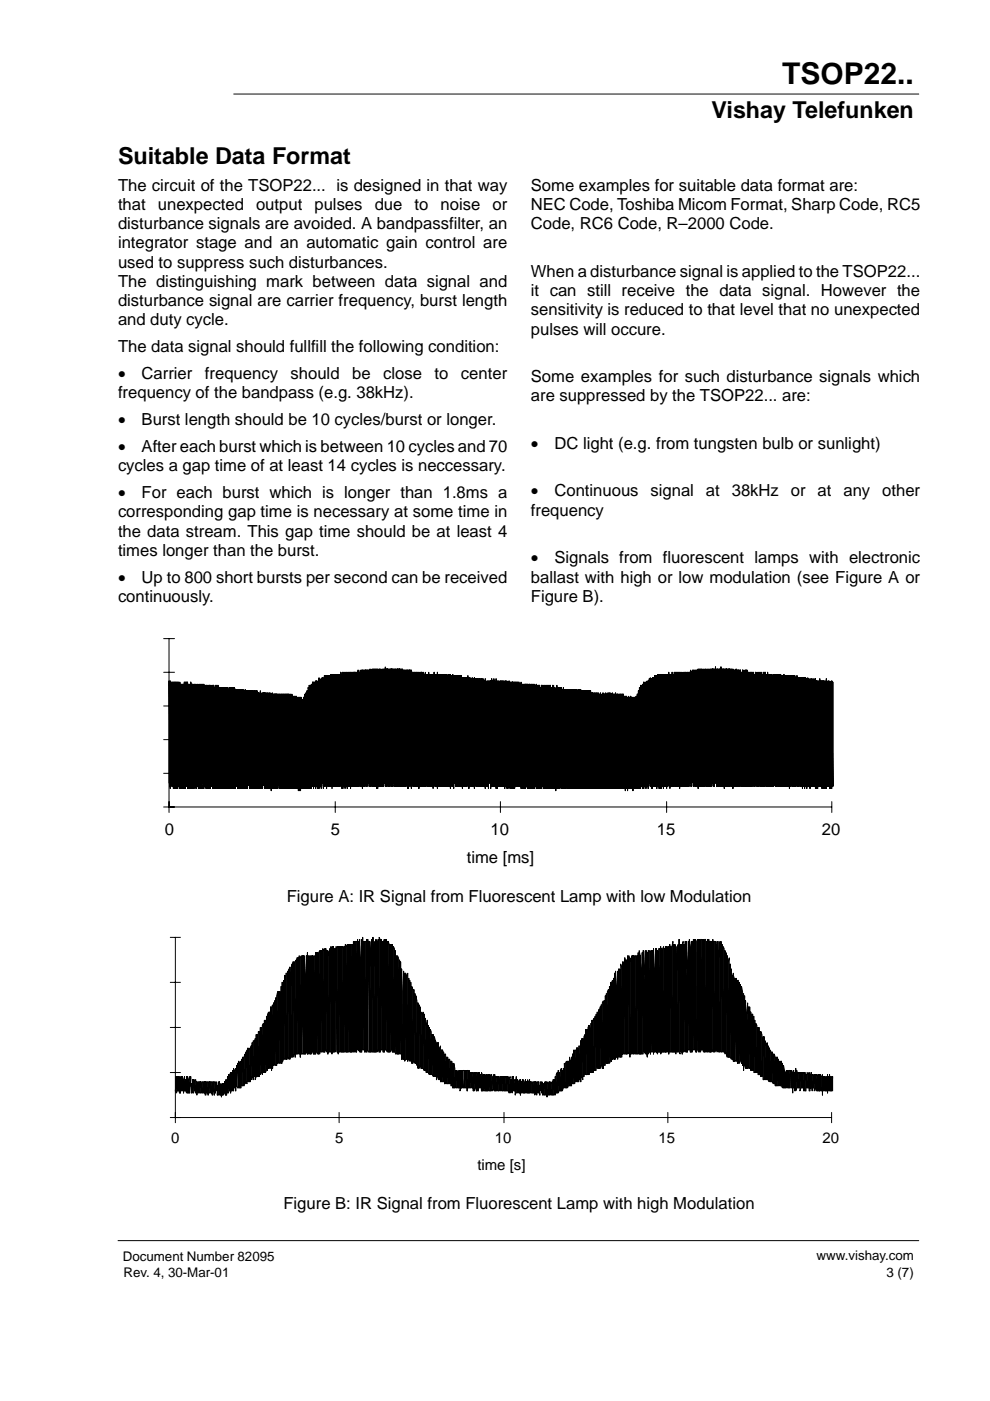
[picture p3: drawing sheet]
<svg xmlns="http://www.w3.org/2000/svg" width="210mm" height="297mm" viewBox="0 0 210 297" stroke-linecap="round" stroke-linejoin="round" font-family="sans-serif">
<g fill="none" stroke="#000" stroke-width=".21">
<path d="M49.6 19.9h145.2M34.7 135.4h2.3M35.8 135.4v36.9M34.7 156.8h2.3M34.7 149.7h2.3M34.7 142.5h2.3M34.7 171.1h141.7M34.7 164h2.3M71.1 170v2.3M106.1 170v2.3M141.3 170v2.3M176.4 170v2.3"/>
<path d="M36.1 198.7h2.2M37.2 198.7v39.3M36.1 217.8h2.2M36.1 208.3h2.2M36.1 236.9h140.2M36.1 227.4h2.2M37.2 231.3l.2-3v3.4l.2-.4v-3l.2 3v-3l.2 .6v2.8v-3.4h.3v3.4l.2-3.4v3h.2v-3l.2 3.4v-2.8l.2-.6v3l.2-2.4v2.4l.3 .4v-3.4l.2 3.4v-3.4l.2 3.4v-2.8l.2-.6v3.4l.2-3.4v1.9l.2-.4v1.9l.3-2.8v2.8h.2v-2.8l.2 2.4v-2.4h.2v2.8l.2-2.3v2.8l.3-2.8h.2v2.3l.2-2.3v2.3h.2v-2.3l.2 2.3v-2.3h.2v2.3l.3-2.3v2.3h.2v-2.3v2.8h.2v-2.8l.2 2.3v-2.3h.2v2.8l.2-2.8v2.3h.3v-2.3l.2 2.3v-2.3h.2v2.8l.2-2.8v1.9v-1.1l.2 2v-2.8h.2v2.3l.3-2.3v1.9l.2-1.1v2l.2-2.8v2.8h.2v-2.8l.2 2.8v-2.4h.2v2.8l.3-2.8v2.4l.2-2.4v2.4l.2-.5v-2.3l.2 2.8v-3.3h.2v3.3l.2-3.9v3.4h.3v-3.9l.2 3.5v-3.5l.2-.4v4.3v-4.3h.2v3.9l.2-4.3v4.3h.2v-4.8l.3 4.2v-3.7l.2-.5v4.8l.2-5.4v4.3l.2 .5v-5.3l.2 5.3v-5.7l.3 5.7v-5.3l.2-.4v5.7l.2-6.1v5.6h.2v-6.1l.2 6.1v-6.1l.2-.6v6.3l.3-6.7v6.3l.2 .4v-7.2l.2 6.8v-7.2l.2 7.2v-6.8l.2-.4v7.2l.2-7.6v7.1l.3-.6v-7.2l.2 7.8v-8.2h.2v7.6l.2-8.1v8.7l.2-.6v-8.9v8.9h.2v-8.9l.3 8.9v-9.6h.2v9.6l.2-10.5v10l.2-.4v-9.6l.2 10v-10.4l.2-.4v10.4l.3-11.1v11.1l.2-11.1v11.1l.2-.4v-11.5l.2 11.5v-12l.2-.4v11.9l.2-11.9v11.9h.3v-13l.2 13.5v-13.5l.2-.4v13.4l.2-13.9v13.3l.2-13.7v13.7h.3v-14.4l.2 14.4v-14.8l.2-.9v15.2l.2-15.2v15.2h.2v-15.2l.2 15.2v-16.2h.3v16.2v-17.1h.2v16.7l.2-17.1v16.7h.2v-17.8l.2 17.8v-18.3h.2v18.3l.3-18.7v18.2l.2 .5v-19.1l.2 19.1v-19.6l.2 19.1v-14.9l.2-4.8v19.7l.2-20.2v20.2l.3-.6v-19.6l.2 20.2v-20.2l.2-.4v20l.2-20.4v20.4h.2v-20.4l.2 20.4v-20.9l.3 21.5v-21l.2-.5v20.9l.2-20.9v20.9h.2v-20.9l.2 20.9v-20.9l.2 5.3v15.6l.3-20.9v20.5l.2 .4v-21.5v21.5h.2v-20.9l.2 20.9v-20.9h.2v20.9l.2-20.9v20.9l.3-.4v-20.5l.2 20.9v-20.9h.2v20.9l.2-21.5v21.5l.2-21.5v21.1l.3 .4v-21.5l.2 21.5v-21.5l.2-.4v21.9l.2-21.9v21.5h.2v-21.5l.2 21.5v-22l.3 .5v21.5l.2-22v22l.2-22v21.5l.2 .5v-21.5l.2 21.9v-21.9l.2 1v20.5l.3-22v22h.2v-22.4l.2 22.8v-20.9l.2-1.9v22.4v-22.4l.2 .4v22l.2-22v22l.3-.5v-21.9l.2 22.4v-22.4h.2v22.8l.2-22.8v22.4h.2v-22.4l.2 22.4v-22.4l.3 22.4v-22.4h.2v22.4l.2-22.4v22.4h.2v-22.8l.2 22.8v-22.4l.2-.4v22.8l.3-22.8v22.8h.2v-22.8l.2 22.8v-22.8l.2 22.8v-22.8h.2v22.8l.2-23.5v23.5h.3v-23.5l.2 23.5v-23.5h.2v23.5l.2-23.9v23.4h.2v-23v23l.3 .5v-23.9l.2 23.9v-18.1l.2-5.8v23.9l.2-24.4v23.9h.2v-23l.2 23.5v-23.5h.3v23.5l.2-23.9v23.9l.2-23.9v23.4l.2 .5v-23.5l.2 23.5v-23.5l.2 5.4v18.1l.3-23.9v23.9h.2v-24.4l.2 24.4v-18.1l.2-5.4v23.5l.2-23.9v23.9l.2-23.5v23.5l.3-.5v-23.4l.2 23.9v-24.4l.2 .5v23.9l.2-23.9v23.4h.2v-23l.2 23.5v-22.4l.3-1.5v23.9v-23.5l.2-.4v23.4l.2-23.4v23.4l.2 .5v-23.5l.2 23.5v-23.5l.2 .7v22.8l.3-22.8v22.8l.2-.5v-22.3l.2 22.8v-22.8l.2 22.8v-22.4l.2 .4v22l.2-21.5v21.9h.3v-20.9l.2 20.9v-20.9l.2 .5v20.4l.2-20v20h.2v-19.6l.3 20.7v-19.1l.2 19.1v-14.4l.2-4.3v18.7l.2-18.3v18.7l.2-.4v-18.3l.2 18.3v-17.8l.3-.5v18.7l.2-17.6v17.2l.2 .4v-17.1v16.7l.2 .4v-16.7l.2 17.1v-16.2l.2 .6v15.6l.3-15.6v15.2l.2 .4v-14.7l.2 14.7v-14.3l.2 1.1v13.7l.2-13.3v13.9l.2-13.4v13.4l.3-.6v-12.4l.2 13v-11.9l.2 .4v11.5l.2-11.9v11.9l.2 .5v-12l.2 12v-11.1l.3 1.5v10l.2-11.1v11.1l.2-10v10l.2 .4v-10l.2 10v-9.5l.2 .4v9.1l.3-8.4v8.4l.2 .5v-8.9l.2 8.9v-8.5l.2 .9v7.6v-7.6l.2 .4v7.8l.2-7.8v7.2l.3 .6v-7.8l.2 7.8v-6.7l.2-.4v7.6l.2-6.8v6.8h.2v-6.8l.3 6.8v-6.3l.2 6.7v-6.3h.2v6.3l.2-5.7v5.7h.2v-5.7l.2 5.7v-5.2h.3v5.2l.2-4.8v5.2h.2v-5.2l.2 5.7v-5.3l.2 5.3v-5.3l.2 1.1v4.2l.3-3.7v3.7h.2v-3.7l.2 3.7v-3.3l.2-.4v3.7l.2-3.7v4.3l.2-.6v-3.7v3.7h.3v-3.7l.2 3.7v-3.7h.2v3.7l.2-3.7v3.7h.2v-3.7l.2 4.3v-4.3h.3v3.7l.2-3.7v3.7l.2-3.3v3.3h.2v-3.3l.2 3.3v-3.3h.2v3.9l.3-3.9v3.9l.2-.6v-3.3l.2 3.9v-3.9h.2v3.9l.2-3.9v3.9l.2-3.9v3.3h.3v-2.9l.2 3.5v-3.9l.2 .4v3.5l.2-3.5v3.5h.2v-3.5l.3 3.5v-3.5h.2v3.5v-3.5h.2v3.5l.2-3.5v3.5h.2v-3.5l.2 3.5v-3.5h.3v3.5l.2-3v3l.2-.6v-2.9l.2 3.5v-3.5l.2 3.5v-3h.2v3l.3-3v3h.2v-3l.2 3v-3h.2v3l.2-3v3h.2v-3l.3 3v-3l.2 3v-3h.2v3l.2-3v3h.2v-3l.2 3.4v-2.8l.3-.6v3.4l.2-2.8v2.4l.2 .4v-3.4v3h.2v-3l.2 3v-2.4h.2v3.3l.3-3.9v3.4h.2v-2.8l.2 2.8v-2.3l.2-.5v2.8l.2-2.8v3.3l.2-2.8v2.3h.3v-2.8l.2 2.8v-2.8l.2 .5v2.3l.2-2.8v2.8h.2v-2.3l.3 2.3v-2.8l.2 .5v2.3l.2-2.8v2.8l.2-2.3v2.3h.2v-2.3l.2 2.3v-2.3h.3v2.3l.2-2.3v2.8l.2-.5v-2.3l.2 2.8v-2.8h.2v2.3h.2v-2.3l.3 2.8v-2l.2 1.1v-1.9l.2 2.3v-2.3l.2 .4v2.4l.2-2.4v2.4h.2v-2.8l.3 2.8v-2.8l.2 3.2v-3.2l.2 .4v2.4l.2-2.8v2.8h.2v-2.8l.2 2.8v-2.4l.3-.4v2.8l.2-3.3v3.3h.2v-3.3l.2 3.3v-3.9l.2 3.4v-3.9l.2-.4v4.3l.3-4.7v4.7l.2-.4v-3.9l.2 3.9v-4.3l.2-.5v4.8l.2-4.3v4.3l.2-.6v-4.2v4.2h.3v-5.3l.2 5.3v-5.3l.2-.4v5.7l.2-5.7v5.7l.2-.5v-5.2l.3 5.2v-6.1l.2 .9v5.2l.2-6.1v6.1l.2-6.7v6.3h.2v-7.2l.2 7.2v-7.2h.3v6.8l.2-7.2v7.2h.2v-7.2l.2 7.2v-7.6h.2v7.1l.2-8.2v8.7l.3-9.2v8.1l.2 .6v-8.7l.2 8.1v-8.5l.2-.4v8.4l.2-9.5v9.5h.2v-9.5l.3 9.5v-10l.2-.4v10.4v-10.4l.2 .9v9.1l.2-10.4v10.4h.2v-11.1l.2 11.1v-11.1l.3-.4v11.1l.2-11.5v11.5h.2v-12l.2 11.5v-11.9l.2 11.9v-11.9l.2-.7v12.6l.3-13v13l.2-.6v-12.8l.2 13.4v-13.9l.2-.4v14.3l.2-14.3v13.7h.2v-14.8l.3 14.3v-14.7l.2 14.7v-15.2l.2-.4v15.6l.2-16.2v16.2l.2-.4v-16.7l.3 16.7v-16.7l.2-.4v16.7l.2-17.2v17.2h.2v-18.3v18.3h.2v-18.7l.2 18.2v-14.3l.3-3.9v18.7l.2-19.1v18.6h.2v-18.6l.2 18.6v-19.7l.2 .6v19.1l.2-20.2v19.6l.3-19.6v19.6h.2v-20.4l.2 20.4v-20h.2v20l.2-20.9v20.9l.2-.4v-20.5l.3 21.5v-21l.2 .8v19.6l.2-20.9v20.9l.2-20.9v20.9h.2v-20.9l.2 20.9v-20.9h.3v20.9l.2-20.9v20.9h.2v-21.5l.2 21.5v-21.9l.2 1v20.9v-20.9l.2 4.8v16.1l.3-21.5v21.5h.2v-21.9l.2 21.5v-16.3l.2-5.2v21.9l.2-21.9v21.5l.2 1v-22.1l.3 21.5v-21.9l.2 21.5v-21.5h.2v21.9l.2-21.9v21.5h.2v-21.5l.3 21.9v-22.4l.2 5.2v16.8l.2-22v22h.2v-22v22l.2 .4v-21.9l.2 21.5v-22h.3v22l.2-22.4v22.8l.2-.4v-22l.2 22v-22l.2-.4v22.4l.2-22v22h.3v-22.4v22.4h.2v-22.4l.2 22.4v-22.4h.2v22.8l.2-23.2v22.8h.2v-22.4l.3 22.4v-22.4l.2-1.1v23.5l.2-22.8v22.8l.2-22.8v22.8l.2 .4v-22.8l.2 22.4v-17.2l.3-5.6v22.8l.2-23.9v23.9l.2 .4v-23.2l.2 22.8v-22.8h.2v23.2v-23.2l.2-.7v23.5l.3-22.8v22.3l.2 .5v-23.5l.2 23.5v-23.5l.2 5.9v17.6l.2-23.5v23h.3v-23.4l.2 23.9v-21.1l.2-2.4v23.5v-22.8l.2-.7v23.5l.2-23.9v23.4h.2v-23.4l.3 23.9v-23.9l.2 .4v23.5l.2-23.9v23.4l.2 .5v-23.9l.2 23.9v-23.9l.2 23.9v-23.9h.3v23.4l.2-23.4v23.4l.2 .5v-23.9l.2 23.9v-23.9h.2v23.9l.2-23.5v23.5h.3v-23.9v23.4l.2 .5v-23.9l.2 23.9v-23.5h.2v23.5l.2-23.5v23.5l.2-.5v-23.4l.3 23.9v-23.5h.2v23.5l.2-23.5v23h.2v-22.3v22.8l.2-.5v-23l.2 23.5v-20l.3-3.5v23.5l.2-23.5v23.5h.2v-22.8l.2 22.8v-22.4l.2 .4v22l.2-21.5v21.9l.3-21.5v21.1l.2 1v-21.5l.2 21.5v-20.2l.2-.8v21l.2-19.7v19.7l.3 .5v-19.1l.2 19.1v-17.2l.2-1.1v18.7v-18.2l.2 .6v17.6l.2-17.6v17.6h.2v-17.6l.3 18v-17.5h.2v17.5l.2-17.1v17.1l.2-.4v-16.3l.2 16.7v-16.2l.2 1v15.7v-12l.3-3.2v16.3l.2-15.9v14.8l.2 .6v-14.3l.2 14.3v-11.5l.2-2.4v13.9l.2-13v13h.3v-13l.2 13.5v-12.4l.2 12.4v-12h.2v12l.2-11.5v11.9h.2v-11.1l.3 11.1v-10.4l.2 .4v10l.2-9.6v10h.2v-10v10h.2v-9.1l.2 9.6v-9.6l.3 .7v8.9l.2-8.5v9.1h.2v-9.1l.2 9.1v-8.2l.2 1.1v7.1l.2-7.8v7.8h.3v-7.1v7.1l.2 .5v-7.2l.2 7.2v-6.8l.2 .5v6.3l.2-6.3v6.3l.3 .4v-6.3l.2 6.3v-6.3l.2 .6v6.1l.2-6.1v6.1l.2-6.1v6.1h.2v-5.6l.3 5.6v-5.2h.2v5.2l.2-5.2v5.2l.2 .5v-5.3l.2 5.3v-4.8l.2 1.1v3.7v-3.7l.3 .4v3.3l.2-3.7v3.7h.2v-3.7l.2 3.7v-3.7h.2v3.7l.2-3.7v3.7h.3v-3.7l.2 4.7v-4.3l.2-.4v3.7v-3.3h.2v3.9l.2-4.8v4.8l.2-.6v-3.7l.3 3.7v-3.3h.2v3.3l.2-3.3v3.9l.2-.6v-3.3l.2 3.3v-3.3l.2 3.3v-3.3h.3v3.9l.2-3.9v3.9h.2v-3.5l.2 2.9v-3.3l.2 .4v2.9l.2-3.3v3.9h.3v-3.5v2.9h.2v-3.3l.2 3.9v-3.5h.2v2.9l.2-2.9v3.5l.3-.6v-2.9l.2 3.5v-3.5h.2v3.5l.2-3.5v3.5h.2v-3.5v3.5h.2v-3.5l.3 3.5v-3l.2-.5v4.4l.2-3.9v3h.2v-3l.2 3v-3h.2v3l.3-3.5v3.9l.2-3.4v3h.2v-3.5l.2 3.5v-3h.2v3l.2-3v3M71.9 235.9v2.1M106.9 235.9v2.1M141.6 235.9v2.1M176.3 235.9v2.1M25 263h169.8"/>
</g>
<path d="M35.8 166v-21.6l.3 22.3v-22.3v22.8l.2-22.1v21.4v-21.9v22.1l.2-.7v-21.4v22.1v-11.7l.3-9.9v20.9v-21.4v22.6l.2-22.6v22.6v-22.1v20.7l.2 .2v-21.4v22.6v-22.1l.3 .2v21.9v-22.6v21.4l.2-21.4v22.6v-22.1l.2 21.6v-22.1v22.1v-11.7l.2-10.4v22.6v-21.9v20.7l.3-.2v-20.7v22.1v-22.1l.2 22.1v-22.1v20.9l.2-20.9v22.1v-22.1v19.3l.3-19.3v20.9v-21.4v22.6l.2-22.1v22.1v-22.6l.2 22.1v-22.1v22.1v-21.6l.3 5v15.9v-21.4v22.6l.2-1.2v-20.9v22.1v-22.1l.2 20.9v-20.9v22.1l.3-22.6v22.6v-22.1v20.9l.2-1.3v-19.6v22.1v-22.1h.2v22.1v-21.9v20.7l.2-20.9v22.1v-22.1v20.9l.3 .7v-21.6v20.9v-18.2l.2-2.7v22.1v-21.9v21.9l.2-22.1v21.6v-21.6l.3 22.1v-22.1l.2 .2v21.9v-22.1v20.7l.2 1.4v-22.1l.3 22.1v-22.1v21.6l.2-21.4v20.7v-20.9v22.1l.2-1.2v-20.9v22.1v-21.9l.2 20.7v-20.7v21.4l.3-21.4v21.9v-21.9v19.4l.2 1.3v-20.7v21.9v-21.9l.2 3.2v18.7v-21.9v20.7l.3-20.7v21.9v-21.9v10.1l.2 11.3v-21.4v21.9v-14.8l.2-7.1v21.4v-20.9v20.2l.3-20.7v21.9v-21.9l.2 21.9v-21.9v20.7v-20.7l.2 5.8v16.1v-21.4v18.9l.3 2.5v-21.9v12.2l.2 9.7v-21.9v21.9l.2-21v20.3v-21.2v21.9l.2-1.9v-19.5v21.4v-21.4h.3v21.4l.2-21.4v21.4v-21.4v20.7h.2v-20.7v21.4v-21l.3 10.2v10.3v-20.9v21.4l.2-21.4v21.4v-21l.2 19.8v-20.2v21.4v-21l.3-.4v21.4v-21v19.8l.2-1.6v-18.6v21.4v-21.4l.2 21.4v-21v19.8l.2-20.2v21.4v-21.4v20l.3 1.4v-21.4l.2 21.4v-21.4v21.4l.2-21v19.8v-20.2v21.4l.3-2.8v-17.9v20.7v-21.4l.2 .4v21l.2-20.7v20.2v-20.5l.3 21v-21v21v-20.7l.2 4.3v15.7v-20.3v21l.2-1.2v-19.8v21v-20.7l.2 20v-20.3v21v-20.7l.3-.3v21v-20.7v20l.2-1.8v-18.5v21v-21l.2 21v-20.7v19.5l.3-19.5v20.7v-21v19.8l.2 1.2v-20.7v20v-20l.2 1.3v19.4v-20.7v20.7l.3-20.7v20v-20l.2 20.7v-20.7v20.7v-20.7h.2v20.7l.3-20.7v20.7v-20.7l.2 20.7v-20.7v20.7v-20.3l.2 4.9v14.9v-20.2v20.7l.2-.7v-20v20.7v-20.3l.3 19.6v-20v20.7l.2-20.7v20.7v-20.3v19.6l.2-2.1v-17.5v20.3v-20.3h.3v20.3v-20v19.3l.2-20v20.7v-20.3v18.4l.2 1.9v-20.3l.3 4.9v15.4v-20.3v20.3l.2-20.3v19.6v-19.6l.2 20.3v-20.3v20.3v-20.3l.2 .3v19.3v-19.6v20.3l.3-1.9v-18.1v20v-20.3l.2 19.8v-19.8v20.3l.2-20v20v-20.3v20.3l.3-.5v-19.8v20.3v-20l.2 19.5v-19.5v20.4l.2-20.7v20.3v-20v19.3l.3-.7v-18.6v20v-19.6l.2-.4v20v-20v19.3l.2-19.3v20v-20l.3 20v-20v19.3v-19.3l.2 7.8v12.2v-20v20l.2-10.4v-9.2v18.9v-19.3l.2 20v-20v20v-13.6l.3-6v18.9v-19.3v20l.2-1.2v-18.8v20v-19.6l.2 18.9v-19.3v20l.3-19.6v19.6v-20v17.2l.2 2.1v-19.3v20v-19.6l.2 3.2v16.4v-20v19.3l.3-19.3v20v-19.6v19.1l.2 .5v-20v20v-11.5l.2-8.5v20v-19.6v19.6l.2-20v20v-19.6l.3 19.6v-20l.2 .6v19.4v-19.6v18.4l.2 1.2v-19.6l.3 19.6v-19.6v19.6l.2-19.4v18.9v-19.1v19.6l.2-.7v-18.7v19.4v-18.9l.3 18.2v-18.7v19.8l.2-19.8v19.8v-19.3v18.4l.2-2v-16.9v19.8v-19.3l.2-.5v19.4v-18.9l.3 18.9v-18.9v18.4l.2-18.9v19.4v-19.4v18.9l.2 .5v-20l.3 1.8v18.2v-20.3v20.3l.2-20v19.3v-20v20.7l.2-2.5v-18.2v20.7v-21.4l.3 1.1v19.1v-20.7v21.9l.2-20.3v20.3v-21.9l.2 21.2v-21.4v22.1v-20.7l.3 8.3v11.9v-22.1v22.1l.2-.7v-21.4v22.6v-21.4l.2 20.2v-21.4v22.1l.2-22.3v22.8v-21.9v20.7l.3-2v-19.6v22.3v-22.3l.2 22.8v-22.1v20.9l.2-22.3v23.5v-23.3v22.1l.3 .7v-22.8l.2 1.2v21.6v-22.3v22.8l.2-23.5v22.3v-22.3l.3 23.5v-23.5l.2 .7v22.3v-23.5v22.8l.2 .7v-23.5l.2 23.5v-23.5v24v-19.4l.3-3.9v22.1v-22.8v23.5l.2-.7v-22.8v23.5v-23l.2 22.3v-22.8v23.5l.3-23.7v23.7v-23.5v21.2l.2 1.6v-23v24.2v-24l.2 7.9v15.6v-23.7v23.7l.3-11.9v-11.8v23.7v-23.5l.2 22.8v-23v23.7v-23.5l.2-.2v23.7v-23.5v22.8l.2-23v23.7v-23.7l.3 23.7v-23.7v23v-23l.2 3.9v19.8v-23.7v23l.2 .7v-24.2v23.5v-23.5l.3 24.7v-24.2v23.7l.2-24.2v24.7v-24.7v23.5l.2 .7v-24.2l.3 24.7v-24.7v24.2l.2-23.7v23v-23.5v24.2l.2-.7v-23.5v24.7v-15.4l.3-8.8v23v-23.5v24.2l.2-23.7v23.7v-24.2l.2 23.5v-23.5v24.7v-24.7l.2 11.8v12.4v-24.2v24.2l.3-.7v-23.5v24.2v-23.7l.2 22.8v-23.3v24.2v-24.2h.2v24.2v-24.2v23.5l.3-1.6v-21.9v24.2v-24.2l.2 24.2v-24.2v23.5l.2-23.9v24.6v-24.2v23.5l.3 .7v-24.2v23.5v-13.8l.2-10.1v24.6v-24.2v23.3l.2-23.7v24.6v-24.6l.2 25.1v-25.1v23.7v-23.7l.3 8.3v16.3v-24.6v24.6l.2-10.3v9.6v-23.9v24.6l.2-24.6v24.6l.3-2.3v-22.3v24.6v-24.6h.2v24.6l.2-24.6v23.9v-23.9l.3 24.6v-24.8v24.8v-23.7l.2-.9v24.6l.2-.7v-24.1v24.8v-11v10.3l.3-24.1v24.8v-24.6v23.2l.2 .5v-23.9v24.8v-24.6l.2 2.3v22.3v-24.8v23.9l.2-23.9v25.3v-25.1v11.5l.3 12.4v-24.1v25.3v-22.1l.2-3.2v24.8v-24.6v23.9l.2-2.5v-21.6v24.8v-24.8l.3 24.8v-24.8l.2 24.8v-24.8l.2 .6v24.2v-24.8v24.8l.3-24.8v24.1v-24.1l.2 24.8v-25.3l.2 .7v24.6v-24.8v22.8l.2 2v-24.8v24.1v-24.1l.3 24.8v-24.8v24.8l.2-11v10.3v-24.1v24.8v-17.7l.2-7.1v24.8l.3-2.3v-22.5v24.8v-24.8l.2 24.1v-24.1v24.8v-24.8l.2 10.5v13.6v-24.1v24.8l.3-.9v-23.9v24.8v-24.8l.2 24.1v-24.1v24.8l.2-24.8v24.8v-24.8h.2v24.8v-24.8v23.2l.3 .7v-23.9v24.8v-24.8l.2 24.8v-24.8v24.1l.2-23.9v24.6v-24.8v23.9l.3 .2v-24.1v24.8v-24.6l.2 24.6v-24.6v23.7l.2-23.7v24.6v-24.6v22.3l.3 2.3v-24.6v23.7l.2 .9v-24.6v23.9v-23.9l.2 25.1v-25.1v25.1l.3-25.1v24.6h.2v-24.6v23.9v-23.9l.2 24.6v-24.6v25.1l.2-24.7v24.2l.3-.7v-23.5v24.2v-11l.2 10.3v-23.5v24.2v-24.2l.2 23.5v-23.5v24.2l.3-24.2v24.2v-24.2v22.2l.2 1.3v-23.5v24.2v-24.2l.2 24v-24v24.7l.3-24.7v24.2v-23.7v23l.2-2.7v-20.8v24.2v-24.2h.2v24.2v-23.7v23l.2-23.5v24.2v-24.2l.3 24.2v-23.7v23v-22.8l.2-.7v24.2v-23.7v23l.2 .7v-23.7v23v-23l.3 23.7v-23.7v23l.2-23.5v24.2v-23.7v21.4l.2 2.3v-23.7l.3 23.7v-23.7v23.7l.2-9.9v9.2v-23v23.7v-17.5l.2-6v22.8v-23v24.2l.2-3.2v-20.8v23.5v-24.2l.3 23.5v-23v23.7l.2-23.5v23.3v-23.5v23.7l.2-.7v-23.5v24.7v-24h.3v22.8v-23v23.7l.2-23.7v23.7v-23.5v22.8l.2-1.6v-21.4v23.7v-23.5l.3-.2v23.7v-23.5v22.8l.2-23v23.7v-23l.2 23v-23.7v23v-13.8l.3-9.2v23.7v-23.5v22.8h.2v-23v23.7v-23.7l.2 23.7v-23.5v22.8l.2-23v23.7v-23.7v21.4l.3 2.3v-23.7l.2 24.2v-24.2v23.7l.2-23.5v23.5l.3-2.3v-21.2v23.5v-23.7l.2 .2v24l.2-24v22.8v-22.8l.3 23.5v-23.5v23.5v-23l.2-.5v23.5l.2-.7v-22.8v23.5v-23.5l.2 22.8v-22.8v23.5v-23l.3-.5v23.5v-23v21.4l.2 .9v-22.8v23.5v-23l.2 23.5v-23.5v22.3l.3-22.3v23v-23v22.3l.2 .5v-22.8v23v-19.5l.2-3.5v23v-23v22.3l.3-22.3v23v-23l.2 23v-23.5l.2 24v-23.5v23l.3-22.8v22.1v-22.3l.2 23v-22.8v22.8v-22.8h.2v22.1v-22.3v23h.2v-22.8v22.8v-22.8l.3 22.8v-23v23.5l.2-23.3v22.8l.2-.7v-22.1v22.8v-22.3l.3 21.6v-22.1v22.8l.2-22.8v22.8v-22.3v21.6h.2v-22.1v22.8v-22.3h.3v22.3v-22.8v22.1l.2-22.1v22.8v-22.3l.2 22.3v-22.8v22.8v-11.7l.2-10.6v22.3v-22.3v21.6l.3-.2v-21.9v23.3v-22.8l.2 22.3v-22.3l.2 7.4v14.9v-22.3v20l.3 2.3v-22.3v22.8l.2-22.6v21.4v-21.6l.2 22.8v-22.8v22.8v-22.8h.3v21.6v-22.1v22.8l.2-.9v-21.2v22.1v-22.3l.2 22.3v-22.8l.2 22.8v-22.3v22.3v-22.1l.3 .5v20.9v-22.1v23.3l.2-22.8v22.8v-22.6l.2 21.4v-21.6v22.3v-22.1l.3-.2v22.3v-22.1v21.4l.2 .7v-22.3v22.3v-22.3l.2 22.3v-22.3v21.6l.3-21.6v22.3v-22.1v21.4l.2 .7v-22.3v22.3v-11.9l.2-10.4v22.8v-22.1v20.9l.3-21.6v22.3v-22.3v20.9l.2 1.9v-22.8l.2 4.1v18.2v-22.1v22.6l.2-22.6v21.4v-21.6v12.9l.3 9.9v-22.6v22.6v-15.4l.2-6.7v20.9v-21.4v22.6l.2-2.1v-20.5v22.6v-22.6l.3 21.4v-21.4v22.6l.2-22.1v21.6v-22.1v22.6l.2-1.2v-21.4v22.1v-21.6l.3 20.9v-21.4v22.1l.2-22.1v22.1v-21.6v21.4l.2-3v-18.9v22.1v-21.6h.2v21.6v-21.6v20.9l.3-21.4v22.6v-22.1l.2 22.1v-22.1v20.9v-20.9l.2 1.4v20.7v-22.1v20.9l.3 1.2v-22.1v20.9v-20.9l.2 22.1v-22.1v22.1v-22.1h.2v21.6v-21.6v21.6l.3 .5v-22.1v21.4v-21.4l.2 21.6v-21.6v22.1l.2-22.1v22.1l.3-1.2v-20.9v22.1v-15.4l.2-6.7v22.1l.2-22.1v22.1v-21.9l.2 20.7v-20.9v22.1v-21.9h.3v21.4v-21.4v20.7l.2-20.9v22.1v-21.9l.2 21.9v-21.9v20.7v-13.8l.3-6.9v21.9v-21.9v20.7l.2 .7v-21.4v21.9v-21.9l.2 21.9v-21.4v20.7l.3-21.2v21.9v-21.9v19.4l.2 2v-21.4l.2 21.9v-21.9v21.9l.2-21.4v20.2v-20.7v21.9l.3-.7v-21.2v21.9v-15.4l.2-6v20.2v-20.7v21.9l.2-21.9v21.9v-21.4l.3 20.2v-20.7v21.9v-21l.2 4.2v16.8v-21.9v21.4l.2-.2v-20.7v21.4v-20.7v9.2l.3 11v-21.4v21.9v-16.1l.2-5.8v21.9v-21v20.5l.2-1.4v-19.5v21.4v-21.4l.2 21.8v-21.4v19.8l.3-20.7v21.9v-21.4v18.9l.2 2.5v-21.4l.2 11v10.4v-21.4v21.4l.3-20.7v19.5v-20.2l.2 21.4v-21.4v21.4v-21.4l.2 .7v19.5v-19.8v21l.3-20.7v20.7v-21.4l.2 20.7v-20.3v21v-20.7l.2 8.5v11.7v-20.5v21l.3-1.2v-19.8v21v-20.7l.2 19.5v-19.8v21l.2-21v21v-21v20.3l.2-2.1v-18.2v21v-20.7l.3-.3v21v-20.7v20l.2-20.3v21v-21v18.5l.2 2.5v-21v19.8l.3 1.2v-21l.2 21v-21v21l.2-20.7v20v-20.3v21l.3-2.8v-17.9v20.7v-21l.2 .3v19.5v-19.8v21l.2-20.7v20.7v-21l.2 21v-21l.3 7.4v13.1v-20.2v20.7l.2-20.7v20.7v-20.7l.2 20v-20v20.7v-20.7h.3v20.7v-20.7v19.5l.2-1.6v-17.9v20.7v-20.7l.2 20.7v-20.7v19.5l.3-19.5v20.7v-20.7v18.6l.2 2.1v-20.7v19.5l.2 1.2v-20.7l.2 20.7v-20.3v20.3v-20l.3-.3v20.3l.2-2.8v-17.2v20v-20.3l.2 19.6v-19.6v20.3l.3-20v20v-20.3v20.3l.2-.7v-19.6v20.3v-20l.2 8.5v11.5v-20.3v20.3l.3-20v20v-19.6l.2 19.1v-19.8v20.3v-19.4l.2-.6v20v-19.6v19.1l.3-19.5v20v-20.3l.2 20.3v-20.3l.2 6.7v13.6v-20v17.5l.2 2.5v-20.3v11.1l.3 9.2v-20v20l.2-19.6v19.1v-19.8v20.3l.2-.7v-19.6v20.3v-20l.3 19.3v-19.6v20.3l.2-20v20v-20v17.5l.2 1.8v-19.6v20.3v-19.6l.3 1.4v18.2v-20v19.3l.2-19.3v20v-19.6l.2 19.6v-20.3v19.8v-12.4l.2-7.1v20v-19.6v18.9l.3 .7v-20v20v-20l.2 20v-20l.2 .4v19.6v-20v19.3l.3 .7v-20l.2 20v-20v20l.2-19.6v18.9v-19.3v20l.3-.7v-18.9v19.6v-16.1l.2-3.3v18.7v-18.9v20l.2-20v19.6v-19.4l.3 18.7v-18.7v19.8v-19.8h.2v19.4v-19.6l.2 19.6v-19.4v18.9l.2-18.9v19.4v-19.6v18.9l.3 .7v-19.4l.2 1.4v18.4v-19.8v19.4l.2-19.4v18.7v-18.2l.3 18.9v-19.4v19.4v-19.4h.2v18.7v-18.9v19.6l.2-2.5v-16.9v19.4v-20l.3 19.3v-20v20.7v-20l.2 5v15v-21.4v20.9l.2-.2v-21.2v21.9v-20.7l.2 20.2v-21.4v21.4l.3-21.6v22.1v-21v20.3l.2-.7v-21.2v22.6v-21l.2-1.6v22.1v-20.9v20.2l.3-21.4v22.6v-22.6l.2 22.1v-22.3l.2 22.8v-22.8v22.3l.3-21.6v20.9v-22.1l.2 22.8v-23l.2 .9v21.4v-22.1v23.3l.2-2.1v-20.5v22.6v-23.5l.3 23v-23v23l.2-22.3v21.6v-22.8v23.5l.2-.7v-22.8v23.5v-22.1l.3-.7v22.1v-22.8v24l.2-24.2v23.7v-23l.2-.7v24.2v-23.5v22.1l.3 .2v-23v24.2v-24l.2 24v-24.2v23l.2-23v23.7v-23.5v22.8l.3 .7v-23.7v24.2v-14.8l.2-9.4v23.7v-23v22.3l.2-23v23.7v-23.7l.2 24.2v-24.2l.3 12v11.7v-23.7v23.7l.2-23.5v22.8v-23.5l.2 24.7v-24.2l.3 .2v22.8v-23v23.7l.2-.7v-22.8v23.5v-24.2l.2 24.2v-23.7v23.7l.3-23.7v23v-23.5v24.2l.2-.7v-23.5v24.2v-16.3l.2-7.4v23v-23.5v24.2l.2-24.2v24.2v-23.7v22.3l.3 .7v-23.5v24.2v-23.7l.2 1.6v22.6v-24.7v23.5l.2-23.5v24.2v-23.7v12.4l.3 11.3v-24.2v24.2v-19.5l.2-4.7v24.2v-23.7v23l.2-2.7v-20.8v24.2v-24.2l.3 24.2v-24.2v23.5v-23.5l.2 11.6v12.6v-24.2v23.5l.2 .7v-24.2v23.5v-23.5l.2 24.2v-24.2v24.2l.3-24.2v24.2h.2v-24.6l.2 .4v24.2v-24.2v24.2l.3-24.2v23.3v-23.7l.2 24.6v-24.6v24.6v-10.3l.2 9.6v-23.9v24.6v-24.2l.3 23.3v-23.7v24.6l.2-24.6v24.6v-24.6v23.7l.2 .2v-24.1v25.3v-25.1l.3 10.3v13.6v-24.1v24.8l.2-24.8v24.8v-24.6l.2 23.9v-24.1v24.8v-24.6l.2-.2v24.8v-24.6l.3-.2v24.8v-24.6v23.9l.2-24.1v24.8v-24.6v23.9l.2 .7v-24.8v24.1v-15.2l.3-8.9v24.8v-24.6v23.9l.2-24.1v24.8v-24.8l.2 24.8v-24.8l.3 7.3v17.5v-24.8v22.5l.2 2.3v-24.8v24.8l.2-24.8v24.1v-24.1l.2 24.8v-24.8v24.8v-24.8l.3 .2v23.7v-23.9v24.8l.2-24.8v24.1v-24.6l.2 25.3v-24.8v24.8v-23.7l.3-1.1v24.8l.2-.7v-24.1v24.8l.2-24.8v24.8v-24.8l.3 23.9v-24.4v25.3v-24.8l.2 3.2v21.6v-24.8v23.9h.2v-23.9v24.8v-24.8l.3 23.9v-23.9v25.3v-23.5l.2-1.8v24.8v-24.8v24.1l.2-2v-22.1v24.8v-24.8l.2 24.8v-24.8l.3 24.8v-24.8v24.1v-24.1h.2v24.8v-24.8v23.9l.2 .9v-24.8v24.1v-23.9l.3 24.6v-24.8v24.1l.2-24.1v25.3v-25.1v22.3l.2 2.3v-24.6v23.7v-23.7l.3 24.6v-24.6v24.6l.2-10.3v9.4v-23.9v24.8v-18.4l.2-6.2v24.6l.2-2.3v-22.3v24.6v-24.6l.3 23.9v-23.9v24.6l.2-24.6v24.6l.2-.9v-23.3v24.2v-23.5l.3-1.1v24.6l.2-24.6v24.6v-24.2l.2-.4v24.6v-24.2v22.8l.3 .7v-23.9v24.6v-24.6l.2 24.6v-24.6v23.9l.2-23.5v24.2v-24.2v23.5l.2 .5v-24v24.2v-20.5l.3-3.7v24.2v-24.2v23.3l.2-23.3v24.2v-24.2v21.9l.2 2.3v-24.2v22.6l.3 1.6v-24.2l.2 24.2v-23.7v23.7l.2-24.2v24.2h.3v-24.2l.2 .5v23.7v-24.2v24.2l.2-23.7v23v-23.5l.3 24.2v-24.2v24.2v-14.5l.2-9.2v23v-23.5v24.2l.2-23.7v23.7v-23.7l.2 23v-23.5v24.2v-23.5l.3 2.6v20.9v-24.2v22.8l.2 .7v-23.5v24.2v-23.5v10.4l.2 12.4v-23v23.7l.3-24.2v24.2v-23.5v22.8l.2-2.7v-20.3v23.7v-23.5l.2-.2v23.7v-23.5v22.8l.3-23v23.7v-23.7v23l.2 .7v-23.5v22.8v-22.8l.2-.2v23.7v-23.5v23.5l.2-23.7v23.5v-23.5l.3 23.7v-23.7l.2 .2v23.5v-23.7v21.7l.2 2v-23.7l.3 23.7v-23.7v23.7l.2-11v10.3v-23v23.7v-15.2l.2-8.3v22.8v-23v23.7l.3-23.5v23.5v-23.5l.2 22.8v-22.8v23.5v-23.5l.2 11.1v12.4v-23.7v23.7l.3-.7v-22.8v23.5v-23l.2 22.3v-22.8v23.5l.2-23.5v23.5v-23.5v22.8l.2-1.6v-21.2v23.5v-23l.3-.5v24v-23.5v22.3l.2-22.8v23.5v-23v22.3l.2 .7v-23.5v22.8v-17.5l.3-5.3v23.5v-23v23l.2-23.5v23.5v-23.5l.2 23.5v-23.5l.3 1.2v22.3v-23v19.8l.2 3.2v-23.5v11.8l.2 11.7v-23v23l.2-23v23l.3-1.6v-21.4v23v-23l.2 22.3v-22.3v23l.2-22.8v23.3v-23.5v23l.3-.7v-22.3v23v-22.8l.2 3.3v18.8v-22.3v23.5l.2-23.5v23v-22.8l.3 22.1v-22.1v23.3v-23.3l.2-.2v23v-22.8h.2v22.8v-22.3v21.6l.2-22.1v23.3v-22.8v21.6l.3 .7v-22.8v22.1v-16.3l.2-5.8v22.8v-22.3v22.3l.2-22.8v22.8v-22.3l.3 22.3v-22.8l.2 1.2v22.1v-23.3v20.1l.2 3.2v-22.8v21.6v-21.6l.3 22.3v-22.3v22.8v-12.2l.2-10.4v21.4v-21.6v22.3l.2-1.4v-21.4v22.8v-22.3l.3 21.6v-21.6v22.3l.2-22.3v22.8v-22.8v22.3l.2-.7v-21.6v22.8v-22.8l.2 6.7v14.9v-21.6v22.8l.3-22.8v22.8v-22.6l.2 21.4v-22.1v23.3v-22.6l.2-.2v22.3v-22.1v21.4l.3-21.6v22.3v-22.3l.2 22.8v-22.8l.2 .2v22.6v-22.6v21.4l.3 1.2v-22.8v21.6v-21.6l.2 22.3v-22.1v22.1" fill="none" stroke="#000" stroke-width=".22"/>
<text font-size="6.3" x="165.9" y="17.8">TSOP22..</text>
<g font-size="4.9">
<text x="150.8" y="25.1">Vishay Telefunken</text>
<text x="25" y="34.8">Suitable Data Format</text>
</g>
<g font-size="3.5">
<text x="25" y="40.4">The circuit of the TSOP22... is designed in that way</text>
<text x="112.6" y="40.4">Some examples for suitable data format are:</text>
<text x="25" y="44.5">that</text>
<text x="33.5" y="44.5">unexpected</text>
<text x="54.3" y="44.5">output</text>
<text x="66.7" y="44.5">pulses</text>
<text x="79.4" y="44.5">due</text>
<text x="87.9" y="44.5">to</text>
<text x="93.4" y="44.5">noise</text>
<text x="104.4" y="44.5">or</text>
<text x="112.6" y="44.5">NEC Code, Toshiba Micom Format, Sharp Code, RC5</text>
<text x="25" y="48.6">disturbance signals are avoided. A bandpassfilter, an</text>
<text x="25" y="52.7">integrator stage and an automatic gain control are</text>
<text x="112.6" y="48.6">Code, RC6 Code, R–2000 Code.</text>
<text x="25" y="56.8">used to suppress such disturbances.</text>
<text x="112.6" y="58.7">When a disturbance signal is applied to the TSOP22...</text>
<text x="25" y="60.8">The distinguishing mark between data signal and</text>
<text x="25" y="64.9">disturbance signal are carrier frequency, burst length</text>
<text x="112.6" y="62.8">it can still receive the data signal. However the</text>
<text x="25" y="69">and duty cycle.</text>
<text x="112.6" y="66.8">sensitivity is reduced to that level that no unexpected</text>
<text x="112.6" y="70.9">pulses will occure.</text>
<text x="25" y="74.7">The data signal should fullfill the following condition:</text>
<text x="25" y="80.4">•</text>
<text x="30" y="80.4">Carrier</text>
<text x="43.5" y="80.4">frequency</text>
<text x="61.6" y="80.4">should</text>
<text x="74.7" y="80.4">be</text>
<text x="81.2" y="80.4">close</text>
<text x="92.1" y="80.4">to</text>
<text x="97.7" y="80.4">center</text>
<text x="112.6" y="81">Some examples for such disturbance signals which</text>
<text x="25" y="84.5">frequency of the bandpass (e.g. 38kHz).</text>
<text x="112.6" y="85.1">are suppressed by the TSOP22... are:</text>
<text x="25" y="90.1">•</text>
<text x="25" y="95.8">•</text>
<text x="30" y="90.1">Burst length should be 10 cycles/burst or longer.</text>
<text x="30" y="95.8">After each burst which is between 10 cycles and 70</text>
<text x="112.6" y="95.2">•</text>
<text x="117.6" y="95.2">DC light (e.g. from tungsten bulb or sunlight)</text>
<text x="25" y="99.9">cycles a gap time of at least 14 cycles is neccessary.</text>
<text x="25" y="105.6">•</text>
<text x="30" y="105.6">For each burst which is longer than 1.8ms a</text>
<text x="112.6" y="105.3">•</text>
<text x="117.6" y="105.3">Continuous</text>
<text x="137.9" y="105.3">signal</text>
<text x="149.7" y="105.3">at</text>
<text x="155.1" y="105.3">38kHz</text>
<text x="167.7" y="105.3">or</text>
<text x="173.4" y="105.3">at</text>
<text x="178.8" y="105.3">any</text>
<text x="187.1" y="105.3">other</text>
<text x="25" y="109.7">corresponding gap time is necessary at some time in</text>
<text x="25" y="113.8">the data stream. This gap time should be at least 4</text>
<text x="112.6" y="109.3">frequency</text>
<text x="25" y="117.8">times longer than the burst.</text>
<text x="112.6" y="119.4">•</text>
<text x="117.6" y="119.4">Signals from fluorescent lamps with electronic</text>
<text x="25" y="123.5">•</text>
<text x="30" y="123.5">Up to 800 short bursts per second can be received</text>
<text x="112.6" y="123.5">ballast with high or low modulation (see Figure A or</text>
<text x="25" y="127.6">continuously.</text>
<text x="112.6" y="127.6">Figure B).</text>
<text x="34.9" y="177">0</text>
<text x="70.2" y="177">5</text>
<text x="104" y="177">10</text>
<text x="139.3" y="177">15</text>
<text x="174.3" y="177">20</text>
<text x="99" y="183">time [ms]</text>
<text x="60.8" y="191.3">Figure A: IR Signal from Fluorescent Lamp with low Modulation</text>
<text x="60.1" y="256.3">Figure B: IR Signal from Fluorescent Lamp with high Modulation</text>
</g>
<g font-size="3.2">
<text x="36.3" y="242.4">0</text>
<text x="71" y="242.4">5</text>
<text x="104.9" y="242.4">10</text>
<text x="139.6" y="242.4">15</text>
<text x="174.4" y="242.4">20</text>
<text x="101.2" y="248">time [s]</text>
</g>
<g font-size="2.8">
<text x="26" y="267.3">Document Number 82095</text>
<text x="173.1" y="267.2">www.vishay.com</text>
<text x="26.2" y="270.8">Rev. 4, 30-Mar-01</text>
<text x="188" y="270.8">3 (7)</text>
</g>
</svg>
